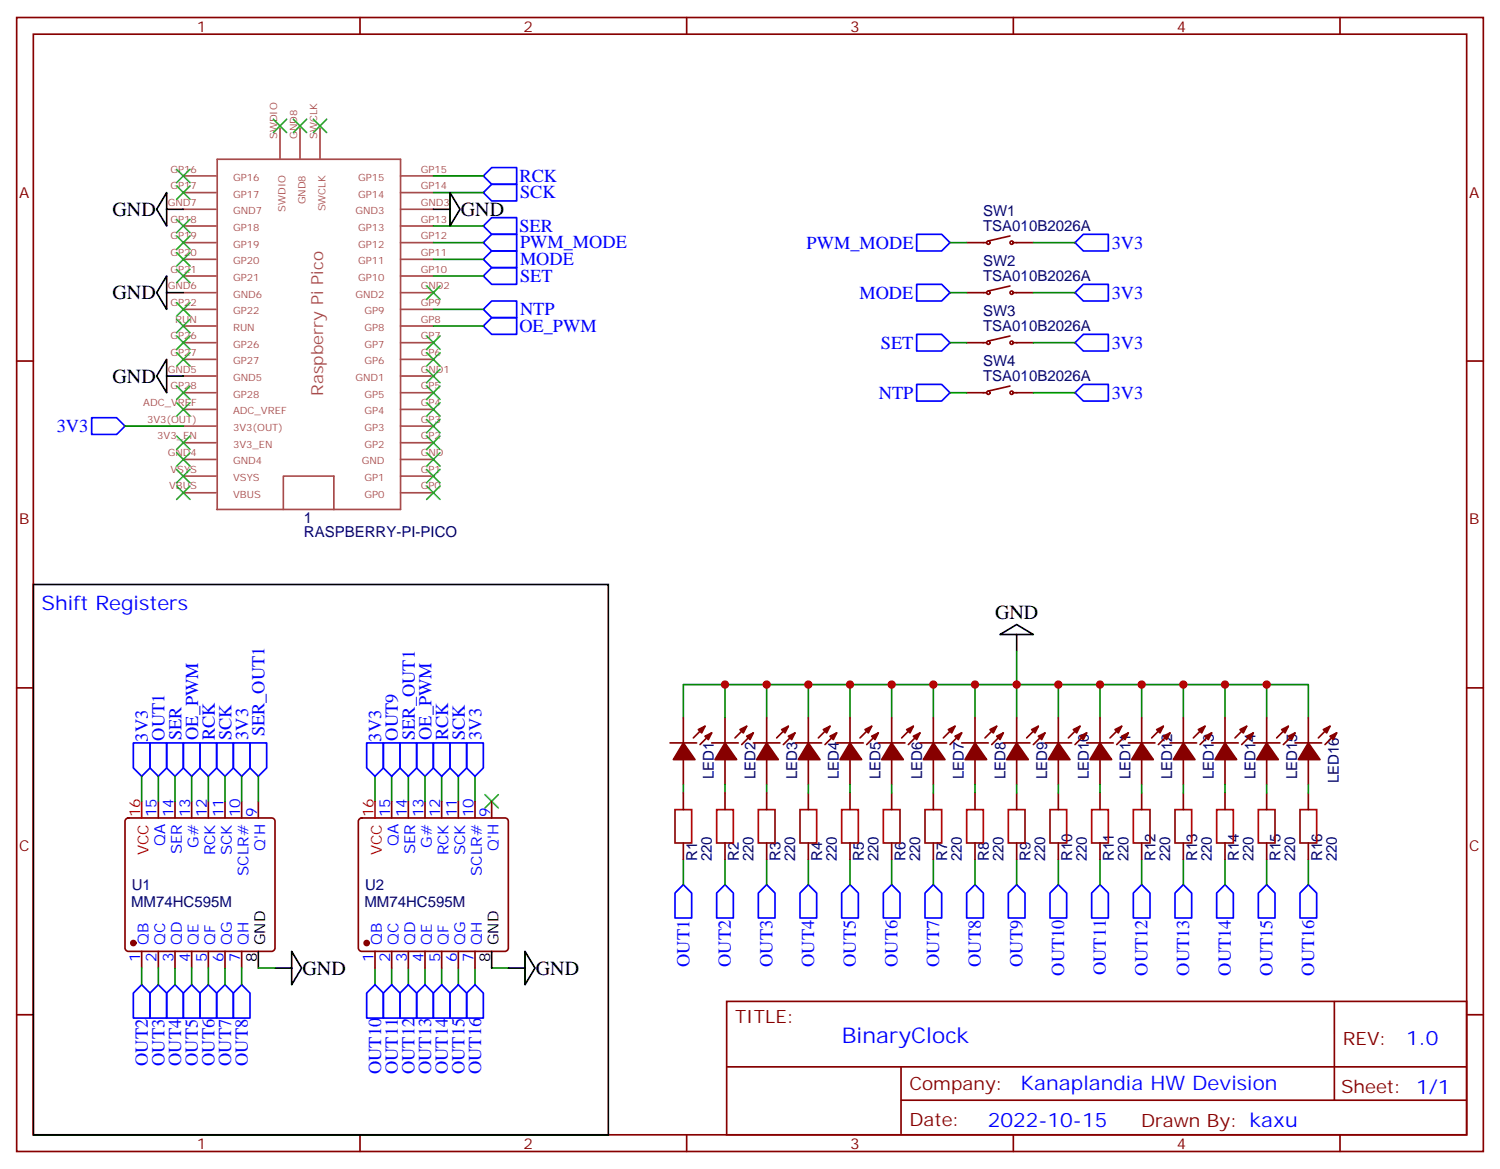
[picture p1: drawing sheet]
<svg xmlns="http://www.w3.org/2000/svg" width="317mm" height="247mm" viewBox="0 0 317 247" stroke-linecap="round" stroke-linejoin="round" font-family="sans-serif">
<g fill="none" stroke="#870000" stroke-width=".35">
<path d="M3.5 3.7h310.5v239.9h-310.5zM7.1 7.2h303.3v232.9h-303.3zM76.2 3.7v3.5M145.3 3.7v3.5M214.5 3.7v3.5M283.6 3.7v3.5M204.6 51.3h4.2M213.8 49.9l-4.6 1.1M214.5 51.3h4.2M3.5 76.4h3.6M204.6 61.9h4.2M204.6 72.5h4.2"/>
<path d="M213.8 60.5l-4.6 1.1M213.8 71.1l-4.6 1M214.5 61.9h4.2M214.5 72.5h4.2M310.4 76.4h3.6M204.6 83.1h4.2M213.8 81.7l-4.6 1M214.5 83.1h4.2M3.5 145.5h3.6M141.8 157.2h5.7M144.6 151.9v5.3M149.2 153.6l-2.4 2.5"/>
<path d="M150.6 157.2h5.7M150.6 155l-2.4 2.5M153.5 151.9v5.3M158 153.6l-2.4 2.5M159.5 157.2h5.6M159.5 155l-2.5 2.5M162.3 151.9v5.3M166.9 153.6l-2.5 2.5M168.3 157.2h5.6M168.3 155l-2.5 2.5M171.1 151.9v5.3M175.7 153.6l-2.5 2.5"/>
<path d="M177.1 157.2h5.6M177.1 155l-2.5 2.5M179.9 151.9v5.3M184.5 153.6l-2.5 2.5M185.9 157.2h5.7M185.9 155l-2.5 2.5M188.7 151.9v5.3M193.3 153.6l-2.4 2.5M194.7 157.2h5.7M194.7 155l-2.4 2.5M197.6 151.9v5.3M202.1 153.6l-2.4 2.5"/>
<path d="M203.6 157.2h5.6M203.6 155l-2.5 2.5M206.4 151.9v5.3M211 153.6l-2.5 2.5M212.4 157.2h5.6M212.4 155l-2.5 2.5M215.2 151.9v5.3M219.8 153.6l-2.5 2.5M221.2 157.2h5.6M221.2 155l-2.5 2.5M224 151.9v5.3M228.6 153.6l-2.5 2.5"/>
<path d="M230 157.2h5.7M230 155l-2.5 2.5M232.8 151.9v5.3M237.4 153.6l-2.5 2.5M238.8 157.2h5.7M238.8 155l-2.4 2.5M241.7 151.9v5.3M246.2 153.6l-2.4 2.5M247.6 157.2h5.7M247.6 155l-2.4 2.5M250.5 151.9v5.3M255.1 153.6l-2.5 2.5"/>
<path d="M256.5 157.2h5.6M256.5 155l-2.5 2.5M259.3 151.9v5.3M263.9 153.6l-2.5 2.5M265.3 157.2h5.6M265.3 155l-2.5 2.5M268.1 151.9v5.3M272.7 153.6l-2.5 2.5M274.1 157.2h5.7M274.1 155l-2.5 2.5M276.9 151.9v5.3M281.5 153.6l-2.5 2.5"/>
<path d="M282.9 155l-2.4 2.5M310.4 145.5h3.6M26.7 173.2l.5-.2h30.3a.71 .71 0 0 1 .7 .7v26.9a.76 .76 0 0 1-.7 .7h-30.3a.76 .76 0 0 1-.7-.7v-26.9zM33.5 169.5v3.5M37 169.5v3.5M40.6 169.5v3.5M44.1 169.5v3.5M47.6 169.5v3.5M51.2 169.5v3.5M54.7 169.5v3.5M76.1 173.2l.5-.2h30.3a.71 .71 0 0 1 .7 .7v26.9a.76 .76 0 0 1-.7 .7h-30.3a.76 .76 0 0 1-.8-.7v-26.9zM82.9 169.5v3.5"/>
<path d="M86.4 169.5v3.5M90 169.5v3.5M93.5 169.5v3.5M97 169.5v3.5M100.5 169.5v3.5M104.1 169.5v3.5M144.6 160.7v5.3M144.6 167.7v3.6M144.6 178.3v3.6M153.5 160.7v5.3M153.5 167.7v3.6M153.5 178.3v3.6"/>
<path d="M162.3 160.7v5.3M162.3 167.7v3.6M162.3 178.3v3.6M171.1 160.7v5.3M171.1 167.7v3.6M171.1 178.3v3.6M179.9 160.7v5.3M179.9 167.7v3.6M179.9 178.3v3.6M188.7 160.7v5.3M188.7 167.7v3.6M188.7 178.3v3.6"/>
<path d="M197.6 160.7v5.3M197.6 167.7v3.6M197.6 178.3v3.6M206.4 160.7v5.3M206.4 167.7v3.6M206.4 178.3v3.6M215.2 160.7v5.3M215.2 167.7v3.6M215.2 178.3v3.6M224 160.7v5.3M224 167.7v3.6M224 178.3v3.6"/>
<path d="M232.8 160.7v5.3M232.8 167.7v3.6M232.8 178.3v3.6M241.7 160.7v5.3M241.7 167.7v3.6M241.7 178.3v3.6M250.5 160.7v5.3M250.5 167.7v3.6M250.5 178.3v3.6M259.3 160.7v5.3M259.3 167.7v3.6M259.3 178.3v3.6"/>
<path d="M268.1 160.7v5.3M268.1 167.7v3.6M268.1 178.3v3.6M276.9 160.7v5.3M276.9 167.7v3.6M276.9 178.3v3.6M3.5 214.7h3.6M30 201.3v3.5M33.5 201.3v3.5M37 201.3v3.5M40.6 201.3v3.5M44.1 201.3v3.5"/>
<path d="M47.6 201.3v3.5M51.2 201.3v3.5M79.4 201.3v3.5M82.9 201.3v3.5M86.4 201.3v3.5M90 201.3v3.5M93.5 201.3v3.5M97 201.3v3.5M100.5 201.3v3.5M153.8 211.8h156.6v28.3h-156.6zM282.4 211.9v20.8M310.4 214.7h3.6"/>
<path d="M153.8 225.7h156.5M190.7 232.7h119.6M190.7 225.7v14.1M76.2 240.1v3.5M145.3 240.1v3.5M214.5 240.1v3.5M283.6 240.1v3.5"/>
<circle cx="209.2" cy="51.3" r=".35"/>
<circle cx="214.1" cy="51.3" r=".35"/>
<circle cx="209.2" cy="72.5" r=".35"/>
<circle cx="209.2" cy="61.9" r=".35"/>
<circle cx="214.1" cy="72.5" r=".35"/>
<circle cx="214.1" cy="61.9" r=".35"/>
<circle cx="209.2" cy="83.1" r=".35"/>
<circle cx="214.1" cy="83.1" r=".35"/>
</g>
<g fill="none" stroke="#a64a4a" stroke-width=".35">
<path d="M38.8 37.2h6.9M59.3 26.6v7M63.5 26.6v7M67.7 26.6v7M84.8 37.2h6.9M38.8 58.4h6.9M38.8 54.9h6.9M38.8 51.3h6.9M38.8 47.8h6.9M38.8 44.3h6.9M38.8 40.7h6.9M84.8 58.4h6.9"/>
<path d="M84.8 54.9h6.9M84.8 51.3h6.9M84.8 47.8h6.9M84.8 44.3h6.9M84.8 40.7h6.9M38.8 76h6.9M38.8 72.5h6.9M38.8 69h6.9M38.8 65.4h6.9M38.8 61.9h6.9M38.8 79.6h6.9M84.8 76h6.9"/>
<path d="M84.8 72.5h6.9M84.8 69h6.9M84.8 65.4h6.9M84.8 61.9h6.9M84.8 79.6h6.9M38.8 97.2h6.9M38.8 93.7h6.9M38.8 90.1h6.9M38.8 86.6h6.9M38.8 83.1h6.9M84.8 97.2h6.9M84.8 93.7h6.9"/>
<path d="M84.8 90.1h6.9M84.8 86.6h6.9M84.8 83.1h6.9M38.8 104.2h6.9M38.8 100.7h6.9M46 107.8v-74.1h38.8v74.1h-24.7M60 100.7v7.1h-14.1M60.1 100.7h10.6v7.1M84.8 104.2h6.9M84.8 100.7h6.9"/>
</g>
<g fill="none" stroke="#000" stroke-width=".35">
<path d="M35.3 58.4v7l-2.1-3.5zM35.3 40.7v7.1l-2.1-3.5zM35.3 44.3h3.5M91.7 44.3h3.5M95.2 40.7l2.2 3.6-2.2 3.5zM35.3 76v7.1l-2.1-3.5zM35.3 79.6h3.5M35.3 61.9h3.5M7.1 123.6h121.7v116.5h-121.7zM211.7 134.2l3.5-2.1 3.5 2.1zM215.2 134.2v3.6M54.7 201.3v3.5"/>
<path d="M58.2 204.8h3.5M61.7 201.3l2.2 3.5-2.2 3.5zM104.1 201.3v3.5M107.6 204.8h3.5M111.1 201.3l2.1 3.5-2.1 3.5z"/>
</g>
<g fill="none" stroke="#00f" stroke-width=".35">
<path d="M102.3 37.2l1.8-1.7h5.3v3.5h-5.3zM102.3 40.7l1.8-1.7h5.3v3.5h-5.3zM102.3 47.8l1.8-1.8h5.3v3.6h-5.3zM102.3 51.3l1.8-1.7h5.3v3.5h-5.3zM102.3 54.9l1.8-1.8h5.3v3.5h-5.3zM102.3 58.4l1.8-1.8h5.3v3.5h-5.3zM194 49.6h5.3l1.8 1.7-1.8 1.8h-5.3zM227.5 51.3l1.8-1.7h5.3v3.5h-5.3zM102.3 69l1.8-1.8h5.3v3.5h-5.3zM102.3 65.4l1.8-1.7h5.3v3.5h-5.3zM194 60.1h5.3l1.8 1.8-1.8 1.8h-5.3zM194 70.7h5.3l1.8 1.8-1.8 1.8h-5.3z"/>
<path d="M227.5 61.9l1.8-1.8h5.3v3.6h-5.3zM227.5 72.5l1.8-1.8h5.3v3.6h-5.3zM19.4 88.4h5.3l1.8 1.7-1.8 1.8h-5.3zM194 81.3h5.3l1.8 1.8-1.8 1.7h-5.3zM227.5 83.1l1.8-1.8h5.3v3.5h-5.3zM28.2 157.2h3.5v5.3l-1.7 1.7-1.8-1.7zM31.7 157.2h3.6v5.3l-1.8 1.7-1.8-1.7zM35.3 157.2h3.5v5.3l-1.8 1.7-1.7-1.7zM38.8 157.2h3.5v5.3l-1.7 1.7-1.8-1.7zM42.3 157.2h3.6v5.3l-1.8 1.7-1.8-1.7zM45.9 157.2h3.5v5.3l-1.8 1.7-1.7-1.7zM49.4 157.2h3.5v5.3l-1.7 1.7-1.8-1.7z"/>
<path d="M52.9 157.2h3.5v5.3l-1.7 1.7-1.8-1.7zM77.6 157.2h3.5v5.3l-1.7 1.7-1.8-1.7zM81.1 157.2h3.6v5.3l-1.8 1.7-1.8-1.7zM84.7 157.2h3.5v5.3l-1.8 1.7-1.7-1.7zM88.2 157.2h3.5v5.3l-1.7 1.7-1.8-1.7zM91.7 157.2h3.5v5.3l-1.7 1.7-1.8-1.7zM95.2 157.2h3.6v5.3l-1.8 1.7-1.8-1.7zM98.8 157.2h3.5v5.3l-1.8 1.7-1.7-1.7zM144.6 187.1l1.8 1.8v5.3h-3.5v-5.3zM153.5 187.1l1.7 1.8v5.3h-3.5v-5.3zM162.3 187.1l1.7 1.8v5.3h-3.5v-5.3zM171.1 187.1l1.8 1.8v5.3h-3.6v-5.3z"/>
<path d="M179.9 187.1l1.8 1.8v5.3h-3.5v-5.3zM188.7 187.1l1.8 1.8v5.3h-3.5v-5.3zM197.6 187.1l1.7 1.8v5.3h-3.5v-5.3zM206.4 187.1l1.7 1.8v5.3h-3.5v-5.3zM215.2 187.1l1.8 1.8v5.3h-3.6v-5.3zM224 187.1l1.8 1.8v5.3h-3.6v-5.3zM232.8 187.1l1.8 1.8v5.3h-3.5v-5.3zM241.7 187.1l1.7 1.8v5.3h-3.5v-5.3zM250.5 187.1l1.7 1.8v5.3h-3.5v-5.3zM259.3 187.1l1.8 1.8v5.3h-3.6v-5.3zM266.3 188.9l1.8-1.8 1.8 1.8v5.3h-3.6zM275.2 188.9l1.7-1.8 1.8 1.8v5.3h-3.5z"/>
<path d="M30 208.3l1.7 1.8v5.3h-3.5v-5.3zM33.5 208.3l1.8 1.8v5.3h-3.6v-5.3zM37 208.3l1.8 1.8v5.3h-3.5v-5.3zM40.6 208.3l1.7 1.8v5.3h-3.5v-5.3zM44.1 208.3l1.8 1.8v5.3h-3.6v-5.3zM47.6 208.3l1.8 1.8v5.3h-3.5v-5.3zM51.2 208.3l1.7 1.8v5.3h-3.5v-5.3zM79.4 208.3l1.7 1.8v5.3h-3.5v-5.3zM82.9 208.3l1.8 1.8v5.3h-3.6v-5.3zM86.4 208.3l1.8 1.8v5.3h-3.5v-5.3zM90 208.3l1.7 1.8v5.3h-3.5v-5.3zM93.5 208.3l1.7 1.8v5.3h-3.5v-5.3z"/>
<path d="M97 208.3l1.8 1.8v5.3h-3.6v-5.3zM100.5 208.3l1.8 1.8v5.3h-3.5v-5.3z"/>
</g>
<g fill="none" stroke="#3c3" stroke-width=".35">
<path d="M37.4 39.3l2.8 2.9M37.4 35.8l2.8 2.8M40.2 39.3l-2.8 2.9M40.2 35.8l-2.8 2.8M57.9 25.2l2.8 2.8M60.7 25.2l-2.8 2.8M62.1 25.2l2.8 2.8M64.9 25.2l-2.8 2.8M66.3 25.2l2.8 2.8M69.1 25.2l-2.8 2.8M37.4 57l2.8 2.8M37.4 53.4l2.8 2.9"/>
<path d="M37.4 49.9l2.8 2.8M37.4 46.4l2.8 2.8M40.2 57l-2.8 2.8M40.2 53.4l-2.8 2.9M40.2 49.9l-2.8 2.8M40.2 46.4l-2.8 2.8M37.4 74.6l2.8 2.8M37.4 71.1l2.8 2.8M37.4 67.6l2.8 2.8M37.4 64l2.8 2.9M40.2 74.6l-2.8 2.8M40.2 71.1l-2.8 2.8"/>
<path d="M40.2 67.6l-2.8 2.8M40.2 64l-2.8 2.9M90.3 74.6l2.8 2.8M90.3 71.1l2.8 2.8M90.3 60.5l2.8 2.8M90.3 78.1l2.8 2.9M93.1 74.6l-2.8 2.8M93.1 71.1l-2.8 2.8M93.1 60.5l-2.8 2.8M93.1 78.1l-2.8 2.9M37.4 99.3l2.8 2.8M37.4 92.3l2.8 2.8"/>
<path d="M37.4 85.2l2.8 2.8M37.4 81.7l2.8 2.8M37.4 95.8l2.8 2.8M40.2 99.3l-2.8 2.8M40.2 92.3l-2.8 2.8M40.2 85.2l-2.8 2.8M40.2 81.7l-2.8 2.8M40.2 95.8l-2.8 2.8M90.3 99.3l2.8 2.8M90.3 92.3l2.8 2.8M90.3 88.7l2.8 2.8M90.3 85.2l2.8 2.8"/>
<path d="M90.3 81.7l2.8 2.8M90.3 95.8l2.8 2.8M93.1 99.3l-2.8 2.8M93.1 92.3l-2.8 2.8M93.1 88.7l-2.8 2.8M93.1 85.2l-2.8 2.8M93.1 81.7l-2.8 2.8M93.1 95.8l-2.8 2.8M37.4 102.8l2.8 2.9M40.2 102.8l-2.8 2.9M90.3 102.8l2.8 2.9M93.1 102.8l-2.8 2.9"/>
<path d="M102.7 168.1l2.8 2.8M105.5 168.1l-2.8 2.8"/>
</g>
<g fill="none" stroke="#008700" stroke-width=".35">
<path d="M91.7 37.2h10.6M91.7 47.8h10.6M91.7 40.7h10.6M91.7 51.3h10.6M91.7 54.9h10.6M91.7 58.4h10.6M201.1 51.3h3.5M218.7 51.3h8.8M91.7 65.4h10.6M91.7 69h10.6M201.1 72.5h3.5M201.1 61.9h3.5"/>
<path d="M218.7 72.5h8.8M218.7 61.9h8.8M26.5 90.1h12.3M201.1 83.1h3.5M218.7 83.1h8.8M215.2 137.8v7h-70.6v7.1M153.5 144.8v7.1M162.3 144.8v7.1M171.1 144.8v7.1M179.9 144.8v7.1M188.7 144.8v7.1M197.6 144.8v7.1"/>
<path d="M206.4 144.8v7.1M215.2 151.9v-7.1h61.7v7.1M224 144.8v7.1M232.8 144.8v7.1M241.7 144.8v7.1M250.5 144.8v7.1M259.3 144.8v7.1M268.1 144.8v7.1M30 164.2v5.3M33.5 164.2v5.3M37 164.2v5.3M40.6 164.2v5.3"/>
<path d="M44.1 164.2v5.3M47.6 164.2v5.3M51.2 164.2v5.3M54.7 164.2v5.3M79.4 164.2v5.3M82.9 164.2v5.3M86.4 164.2v5.3M90 164.2v5.3M93.5 164.2v5.3M97 164.2v5.3M100.5 164.2v5.3M144.6 166v1.7"/>
<path d="M153.5 166v1.7M162.3 166v1.7M171.1 166v1.7M179.9 166v1.7M188.7 166v1.7M197.6 166v1.7M206.4 166v1.7M215.2 166v1.7M224 166v1.7M232.8 166v1.7M241.7 166v1.7M250.5 166v1.7"/>
<path d="M259.3 166v1.7M268.1 166v1.7M276.9 166v1.7M144.6 181.9v5.2M153.5 181.9v5.2M162.3 181.9v5.2M171.1 181.9v5.2M179.9 181.9v5.2M188.7 181.9v5.2M197.6 181.9v5.2M206.4 181.9v5.2M215.2 181.9v5.2"/>
<path d="M224 181.9v5.2M232.8 181.9v5.2M241.7 181.9v5.2M250.5 181.9v5.2M259.3 181.9v5.2M268.1 181.9v5.2M276.9 181.9v5.2M30 204.8v3.5M33.5 204.8v3.5M37 204.8v3.5M40.6 204.8v3.5M44.1 204.8v3.5"/>
<path d="M47.6 204.8v3.5M51.2 204.8v3.5M54.7 204.8h3.5M79.4 204.8v3.5M82.9 204.8v3.5M86.4 204.8v3.5M90 204.8v3.5M93.5 204.8v3.5M97 204.8v3.5M100.5 204.8v3.5M104.1 204.8h3.5"/>
</g>
<g fill="#870000" stroke="#870000" stroke-width=".35">
<path d="M280.1 154.3l1.4-.7-.7 1.4z"/>
<path d="M281.5 155.8l1.4-.8-.7 1.5z"/>
<path d="M276.9 157.2l2.5 3.5h-4.6z"/>
<path d="M147.8 154.3l1.4-.7-.7 1.4z"/>
<path d="M149.2 155.8l1.4-.8-.7 1.5z"/>
<path d="M144.6 157.2l2.5 3.5h-4.6z"/>
<path d="M156.6 154.3l1.4-.7-.7 1.4z"/>
<path d="M158 155.8l1.5-.8-.8 1.5z"/>
<path d="M153.5 157.2l2.4 3.5h-4.6z"/>
<path d="M165.5 154.3l1.4-.7-.7 1.4z"/>
<path d="M166.9 155.8l1.4-.8-.7 1.5z"/>
<path d="M162.3 157.2l2.4 3.5h-4.5z"/>
<path d="M174.3 154.3l1.4-.7-.7 1.4z"/>
<path d="M175.7 155.8l1.4-.8-.7 1.5z"/>
<path d="M171.1 157.2l2.5 3.5h-4.6z"/>
<path d="M183.1 154.3l1.4-.7-.7 1.4z"/>
<path d="M184.5 155.8l1.4-.8-.7 1.5z"/>
<path d="M179.9 157.2l2.5 3.5h-4.6z"/>
<path d="M191.9 154.3l1.4-.7-.7 1.4z"/>
<path d="M193.3 155.8l1.4-.8-.7 1.5z"/>
<path d="M188.7 157.2l2.5 3.5h-4.6z"/>
<path d="M200.7 154.3l1.4-.7-.7 1.4z"/>
<path d="M202.1 155.8l1.5-.8-.8 1.5z"/>
<path d="M197.6 157.2l2.4 3.5h-4.6z"/>
<path d="M209.5 154.3l1.5-.7-.7 1.4z"/>
<path d="M211 155.8l1.4-.8-.7 1.5z"/>
<path d="M206.4 157.2l2.4 3.5h-4.5z"/>
<path d="M218.4 154.3l1.4-.7-.7 1.4z"/>
<path d="M219.8 155.8l1.4-.8-.7 1.5z"/>
<path d="M215.2 157.2l2.5 3.5h-4.6z"/>
<path d="M227.2 154.3l1.4-.7-.7 1.4z"/>
<path d="M228.6 155.8l1.4-.8-.7 1.5z"/>
<path d="M224 157.2l2.5 3.5h-4.6z"/>
<path d="M236 154.3l1.4-.7-.7 1.4z"/>
<path d="M237.4 155.8l1.4-.8-.7 1.5z"/>
<path d="M232.8 157.2l2.5 3.5h-4.6z"/>
<path d="M244.8 154.3l1.4-.7-.7 1.4z"/>
<path d="M246.2 155.8l1.4-.8-.7 1.5z"/>
<path d="M241.7 157.2l2.4 3.5h-4.6z"/>
<path d="M253.6 154.3l1.5-.7-.7 1.4z"/>
<path d="M255.1 155.8l1.4-.8-.7 1.5z"/>
<path d="M250.5 157.2l2.4 3.5h-4.5z"/>
<path d="M262.5 154.3l1.4-.7-.7 1.4z"/>
<path d="M263.9 155.8l1.4-.8-.7 1.5z"/>
<path d="M259.3 157.2l2.5 3.5h-4.6z"/>
<path d="M271.3 154.3l1.4-.7-.7 1.4z"/>
<path d="M272.7 155.8l1.4-.8-.7 1.5z"/>
<path d="M268.1 157.2l2.5 3.5h-4.6z"/>
<circle cx="28.2" cy="199.5" r=".53"/>
<circle cx="77.6" cy="199.5" r=".53"/>
</g>
<path d="M30 169.5v3.5M79.4 169.5v3.5" fill="none" stroke="#f00" stroke-width=".35"/>
<g fill="none" stroke="#a10000" stroke-width=".35">
<path d="M142.9 171.3h3.5v7h-3.5zM151.7 171.3h3.5v7h-3.5zM160.5 171.3h3.5v7h-3.5zM169.3 171.3h3.6v7h-3.6zM178.2 171.3h3.5v7h-3.5zM187 171.3h3.5v7h-3.5zM195.8 171.3h3.5v7h-3.5zM204.6 171.3h3.5v7h-3.5zM213.4 171.3h3.6v7h-3.6zM222.2 171.3h3.6v7h-3.6zM231.1 171.3h3.5v7h-3.5zM239.9 171.3h3.5v7h-3.5z"/>
<path d="M248.7 171.3h3.5v7h-3.5zM257.5 171.3h3.6v7h-3.6zM266.3 171.3h3.6v7h-3.6zM275.2 171.3h3.5v7h-3.5z"/>
</g>
<g fill="#c00">
<circle cx="215.2" cy="144.8" r=".88"/>
<circle cx="268.1" cy="144.8" r=".88"/>
<circle cx="259.3" cy="144.8" r=".88"/>
<circle cx="250.5" cy="144.8" r=".88"/>
<circle cx="241.7" cy="144.8" r=".88"/>
<circle cx="232.8" cy="144.8" r=".88"/>
<circle cx="224" cy="144.8" r=".88"/>
<circle cx="206.4" cy="144.8" r=".88"/>
<circle cx="197.6" cy="144.8" r=".88"/>
<circle cx="188.7" cy="144.8" r=".88"/>
<circle cx="179.9" cy="144.8" r=".88"/>
<circle cx="171.1" cy="144.8" r=".88"/>
<circle cx="162.3" cy="144.8" r=".88"/>
<circle cx="153.5" cy="144.8" r=".88"/>
</g>
<text font-size="4.6" fill="#00f" x="178.2" y="220.7">BinaryClock</text>
<g font-size="4.2">
<text x="23.8" y="45.7">GND</text>
<text x="97.5" y="45.7">GND</text>
<text x="23.8" y="63.3">GND</text>
<text x="23.8" y="81">GND</text>
<text x="210.6" y="131">GND</text>
<text x="64" y="206.2">GND</text>
<text x="113.4" y="206.2">GND</text>
</g>
<g font-size="4.2" fill="#00f">
<text x="8.8" y="128.9">Shift Registers</text>
<text x="297.6" y="221.1">1.0</text>
<text x="216" y="230.7">Kanaplandia HW Devision</text>
<text x="209.1" y="238.5">2022-10-15</text>
</g>
<g font-size="3.9" fill="#00f">
<text x="110" y="38.4">RCK</text>
<text x="110.1" y="41.9">SCK</text>
<text x="109.9" y="49">SER</text>
<text x="110.1" y="52.5">PWM_MODE</text>
<text x="170.7" y="52.6">PWM_MODE</text>
<text x="235.3" y="52.6">3V3</text>
<text x="110.1" y="56.1">MODE</text>
<text x="110.1" y="59.6">SET</text>
<text x="181.9" y="63.2">MODE</text>
<text x="235.3" y="63.2">3V3</text>
<text x="109.9" y="70.3">OE_PWM</text>
<text x="110.1" y="66.6">NTP</text>
<text x="186.5" y="73.8">SET</text>
<text x="235.3" y="73.8">3V3</text>
<text x="186" y="84.3">NTP</text>
<text x="235.3" y="84.4">3V3</text>
<text x="12" y="91.4">3V3</text>
<text x="56" y="155.8" transform="rotate(-90 56 155.8)">SER_OUT1</text>
<text x="31.3" y="156.9" transform="rotate(-90 31.3 156.9)">3V3</text>
<text x="34.8" y="156.7" transform="rotate(-90 34.8 156.7)">OUT1</text>
<text x="38.4" y="156.5" transform="rotate(-90 38.4 156.5)">SER</text>
<text x="41.9" y="156.5" transform="rotate(-90 41.9 156.5)">OE_PWM</text>
<text x="45.5" y="156.6" transform="rotate(-90 45.5 156.6)">RCK</text>
<text x="49" y="156.6" transform="rotate(-90 49 156.6)">SCK</text>
<text x="52.5" y="156.5" transform="rotate(-90 52.5 156.5)">3V3</text>
<text x="80.6" y="156.9" transform="rotate(-90 80.6 156.9)">3V3</text>
<text x="84.2" y="156.7" transform="rotate(-90 84.2 156.7)">OUT9</text>
<text x="87.8" y="156.5" transform="rotate(-90 87.8 156.5)">SER_OUT1</text>
<text x="91.3" y="156.5" transform="rotate(-90 91.3 156.5)">OE_PWM</text>
<text x="94.8" y="156.6" transform="rotate(-90 94.8 156.6)">RCK</text>
<text x="98.4" y="156.6" transform="rotate(-90 98.4 156.6)">SCK</text>
<text x="101.9" y="156.5" transform="rotate(-90 101.9 156.5)">3V3</text>
<text x="145.9" y="204.5" transform="rotate(-90 145.9 204.5)">OUT1</text>
<text x="154.7" y="204.5" transform="rotate(-90 154.7 204.5)">OUT2</text>
<text x="163.5" y="204.5" transform="rotate(-90 163.5 204.5)">OUT3</text>
<text x="172.3" y="204.5" transform="rotate(-90 172.3 204.5)">OUT4</text>
<text x="181.1" y="204.5" transform="rotate(-90 181.1 204.5)">OUT5</text>
<text x="189.9" y="204.5" transform="rotate(-90 189.9 204.5)">OUT6</text>
<text x="198.8" y="204.5" transform="rotate(-90 198.8 204.5)">OUT7</text>
<text x="207.6" y="204.5" transform="rotate(-90 207.6 204.5)">OUT8</text>
<text x="216.4" y="204.5" transform="rotate(-90 216.4 204.5)">OUT9</text>
<text x="225.2" y="206.4" transform="rotate(-90 225.2 206.4)">OUT10</text>
<text x="234" y="206.3" transform="rotate(-90 234 206.3)">OUT11</text>
<text x="242.9" y="206.4" transform="rotate(-90 242.9 206.4)">OUT12</text>
<text x="251.7" y="206.4" transform="rotate(-90 251.7 206.4)">OUT13</text>
<text x="260.5" y="206.4" transform="rotate(-90 260.5 206.4)">OUT14</text>
<text x="269.3" y="206.4" transform="rotate(-90 269.3 206.4)">OUT15</text>
<text x="278.1" y="206.4" transform="rotate(-90 278.1 206.4)">OUT16</text>
<text x="31.3" y="225.5" transform="rotate(-90 31.3 225.5)">OUT2</text>
<text x="34.8" y="225.5" transform="rotate(-90 34.8 225.5)">OUT3</text>
<text x="38.4" y="225.5" transform="rotate(-90 38.4 225.5)">OUT4</text>
<text x="41.9" y="225.5" transform="rotate(-90 41.9 225.5)">OUT5</text>
<text x="45.4" y="225.5" transform="rotate(-90 45.4 225.5)">OUT6</text>
<text x="49" y="225.5" transform="rotate(-90 49 225.5)">OUT7</text>
<text x="52.5" y="225.5" transform="rotate(-90 52.5 225.5)">OUT8</text>
<text x="80.7" y="227.2" transform="rotate(-90 80.7 227.2)">OUT10</text>
<text x="84.2" y="227.2" transform="rotate(-90 84.2 227.2)">OUT11</text>
<text x="87.7" y="227.2" transform="rotate(-90 87.7 227.2)">OUT12</text>
<text x="91.3" y="227.2" transform="rotate(-90 91.3 227.2)">OUT13</text>
<text x="94.8" y="227.2" transform="rotate(-90 94.8 227.2)">OUT14</text>
<text x="98.3" y="227.2" transform="rotate(-90 98.3 227.2)">OUT15</text>
<text x="101.9" y="227.2" transform="rotate(-90 101.9 227.2)">OUT16</text>
</g>
<g font-size="3.9" fill="#800">
<text x="155.6" y="216.4">TITLE:</text>
<text x="284.2" y="221.1">REV:</text>
<text x="192.5" y="230.6">Company:</text>
<text x="283.9" y="231.2">Sheet: 1/1</text>
<text x="192.5" y="238.3">Date:</text>
<text x="241.5" y="238.4">Drawn By: kaxu</text>
</g>
<text font-size="3.5" fill="#a54b4b" x="68.4" y="83.8" transform="rotate(-90 68.4 83.8)">Raspberry Pi Pico</text>
<g font-size="3.2" fill="#800">
<text x="41.6" y="6.7">1</text>
<text x="110.8" y="6.7">2</text>
<text x="179.9" y="6.7">3</text>
<text x="249.1" y="6.7">4</text>
<text x="4.1" y="41.8">A</text>
<text x="311" y="41.8">A</text>
<text x="4.1" y="110.9">B</text>
<text x="311" y="110.9">B</text>
<text x="4.1" y="180.1">C</text>
<text x="311" y="180.1">C</text>
<text x="41.6" y="243.1">1</text>
<text x="110.8" y="243.1">2</text>
<text x="179.9" y="243.1">3</text>
<text x="249.1" y="243.1">4</text>
</g>
<g font-size="3.2" fill="#000080">
<text x="208.1" y="45.7">SW1</text>
<text x="208.1" y="48.9">TSA010B2026A</text>
<text x="208.1" y="59.4">TSA010B2026A</text>
<text x="208.1" y="56.3">SW2</text>
<text x="208.1" y="70">TSA010B2026A</text>
<text x="208.1" y="66.9">SW3</text>
<text x="208.1" y="77.4">SW4</text>
<text x="208.1" y="80.6">TSA010B2026A</text>
<text x="64.3" y="113.5">RASPBERRY-PI-PICO</text>
<text x="64.3" y="110.6">1</text>
<text x="151.1" y="164.8" transform="rotate(-90 151.1 164.8)">LED1</text>
<text x="159.9" y="164.8" transform="rotate(-90 159.9 164.8)">LED2</text>
<text x="168.7" y="164.8" transform="rotate(-90 168.7 164.8)">LED3</text>
<text x="177.5" y="164.8" transform="rotate(-90 177.5 164.8)">LED4</text>
<text x="186.3" y="164.8" transform="rotate(-90 186.3 164.8)">LED5</text>
<text x="195.2" y="164.8" transform="rotate(-90 195.2 164.8)">LED6</text>
<text x="204" y="164.8" transform="rotate(-90 204 164.8)">LED7</text>
<text x="212.8" y="164.8" transform="rotate(-90 212.8 164.8)">LED8</text>
<text x="221.6" y="164.8" transform="rotate(-90 221.6 164.8)">LED9</text>
<text x="230.4" y="164.8" transform="rotate(-90 230.4 164.8)">LED10</text>
<text x="239.3" y="164.8" transform="rotate(-90 239.3 164.8)">LED11</text>
<text x="248.1" y="164.8" transform="rotate(-90 248.1 164.8)">LED12</text>
<text x="256.9" y="164.8" transform="rotate(-90 256.9 164.8)">LED13</text>
<text x="265.7" y="164.8" transform="rotate(-90 265.7 164.8)">LED14</text>
<text x="274.5" y="164.8" transform="rotate(-90 274.5 164.8)">LED15</text>
<text x="283.4" y="165.7" transform="rotate(-90 283.4 165.7)">LED16</text>
<text x="147.6" y="182.2" transform="rotate(-90 147.6 182.2)">R1</text>
<text x="150.7" y="182.2" transform="rotate(-90 150.7 182.2)">220</text>
<text x="156.4" y="182.2" transform="rotate(-90 156.4 182.2)">R2</text>
<text x="159.5" y="182.2" transform="rotate(-90 159.5 182.2)">220</text>
<text x="165.2" y="182.2" transform="rotate(-90 165.2 182.2)">R3</text>
<text x="168.3" y="182.2" transform="rotate(-90 168.3 182.2)">220</text>
<text x="174" y="182.2" transform="rotate(-90 174 182.2)">R4</text>
<text x="177.2" y="182.2" transform="rotate(-90 177.2 182.2)">220</text>
<text x="182.9" y="182.2" transform="rotate(-90 182.9 182.2)">R5</text>
<text x="186" y="182.2" transform="rotate(-90 186 182.2)">220</text>
<text x="191.7" y="182.2" transform="rotate(-90 191.7 182.2)">R6</text>
<text x="194.8" y="182.2" transform="rotate(-90 194.8 182.2)">220</text>
<text x="200.5" y="182.2" transform="rotate(-90 200.5 182.2)">R7</text>
<text x="203.6" y="182.2" transform="rotate(-90 203.6 182.2)">220</text>
<text x="209.3" y="182.2" transform="rotate(-90 209.3 182.2)">R8</text>
<text x="212.4" y="182.2" transform="rotate(-90 212.4 182.2)">220</text>
<text x="218.1" y="182.2" transform="rotate(-90 218.1 182.2)">R9</text>
<text x="221.3" y="182.2" transform="rotate(-90 221.3 182.2)">220</text>
<text x="227" y="182.2" transform="rotate(-90 227 182.2)">R10</text>
<text x="230.1" y="182.2" transform="rotate(-90 230.1 182.2)">220</text>
<text x="235.8" y="182.2" transform="rotate(-90 235.8 182.2)">R11</text>
<text x="238.9" y="182.2" transform="rotate(-90 238.9 182.2)">220</text>
<text x="244.6" y="182.2" transform="rotate(-90 244.6 182.2)">R12</text>
<text x="247.7" y="182.2" transform="rotate(-90 247.7 182.2)">220</text>
<text x="253.4" y="182.2" transform="rotate(-90 253.4 182.2)">R13</text>
<text x="256.5" y="182.2" transform="rotate(-90 256.5 182.2)">220</text>
<text x="262.2" y="182.2" transform="rotate(-90 262.2 182.2)">R14</text>
<text x="265.4" y="182.2" transform="rotate(-90 265.4 182.2)">220</text>
<text x="271" y="182.2" transform="rotate(-90 271 182.2)">R15</text>
<text x="274.2" y="182.2" transform="rotate(-90 274.2 182.2)">220</text>
<text x="279.9" y="182.2" transform="rotate(-90 279.9 182.2)">R16</text>
<text x="283" y="182.2" transform="rotate(-90 283 182.2)">220</text>
<text x="27.7" y="191.9">MM74HC595M</text>
<text x="27.9" y="188.3">U1</text>
<text x="77.1" y="191.9">MM74HC595M</text>
<text x="77.3" y="188.3">U2</text>
</g>
<g font-size="3.2" fill="#f00">
<text x="29.6" y="172.9" transform="rotate(-90 29.6 172.9)">16</text>
<text x="79" y="172.9" transform="rotate(-90 79 172.9)">16</text>
<text x="31.4" y="180.9" transform="rotate(-90 31.4 180.9)">VCC</text>
<text x="80.8" y="180.9" transform="rotate(-90 80.8 180.9)">VCC</text>
</g>
<g font-size="3.2" fill="#00f">
<text x="33.2" y="172.9" transform="rotate(-90 33.2 172.9)">15</text>
<text x="36.7" y="172.9" transform="rotate(-90 36.7 172.9)">14</text>
<text x="40.2" y="172.9" transform="rotate(-90 40.2 172.9)">13</text>
<text x="43.7" y="172.9" transform="rotate(-90 43.7 172.9)">12</text>
<text x="47.3" y="172.9" transform="rotate(-90 47.3 172.9)">11</text>
<text x="50.8" y="172.9" transform="rotate(-90 50.8 172.9)">10</text>
<text x="54.3" y="172.9" transform="rotate(-90 54.3 172.9)">9</text>
<text x="82.5" y="172.9" transform="rotate(-90 82.5 172.9)">15</text>
<text x="86.1" y="172.9" transform="rotate(-90 86.1 172.9)">14</text>
<text x="89.6" y="172.9" transform="rotate(-90 89.6 172.9)">13</text>
<text x="93.1" y="172.9" transform="rotate(-90 93.1 172.9)">12</text>
<text x="96.7" y="172.9" transform="rotate(-90 96.7 172.9)">11</text>
<text x="100.2" y="172.9" transform="rotate(-90 100.2 172.9)">10</text>
<text x="103.7" y="172.9" transform="rotate(-90 103.7 172.9)">9</text>
<text x="34.9" y="179" transform="rotate(-90 34.9 179)">QA</text>
<text x="42" y="179.4" transform="rotate(-90 42 179.4)">G#</text>
<text x="84.3" y="179" transform="rotate(-90 84.3 179)">QA</text>
<text x="91.4" y="179.4" transform="rotate(-90 91.4 179.4)">G#</text>
<text x="38.5" y="180.7" transform="rotate(-90 38.5 180.7)">SER</text>
<text x="45.5" y="181" transform="rotate(-90 45.5 181)">RCK</text>
<text x="49" y="180.9" transform="rotate(-90 49 180.9)">SCK</text>
<text x="52.6" y="185.3" transform="rotate(-90 52.6 185.3)">SCLR#</text>
<text x="56.1" y="180.1" transform="rotate(-90 56.1 180.1)">Q'H</text>
<text x="87.8" y="180.7" transform="rotate(-90 87.8 180.7)">SER</text>
<text x="94.9" y="181" transform="rotate(-90 94.9 181)">RCK</text>
<text x="98.4" y="180.9" transform="rotate(-90 98.4 180.9)">SCK</text>
<text x="102" y="185.3" transform="rotate(-90 102 185.3)">SCLR#</text>
<text x="105.5" y="180.1" transform="rotate(-90 105.5 180.1)">Q'H</text>
<text x="29.6" y="203.5" transform="rotate(-90 29.6 203.5)">1</text>
<text x="31.4" y="200" transform="rotate(-90 31.4 200)">QB</text>
<text x="33.2" y="203.5" transform="rotate(-90 33.2 203.5)">2</text>
<text x="34.9" y="200" transform="rotate(-90 34.9 200)">QC</text>
<text x="36.7" y="203.5" transform="rotate(-90 36.7 203.5)">3</text>
<text x="38.5" y="200" transform="rotate(-90 38.5 200)">QD</text>
<text x="40.2" y="203.5" transform="rotate(-90 40.2 203.5)">4</text>
<text x="42" y="200" transform="rotate(-90 42 200)">QE</text>
<text x="43.7" y="203.5" transform="rotate(-90 43.7 203.5)">5</text>
<text x="45.5" y="200" transform="rotate(-90 45.5 200)">QF</text>
<text x="47.3" y="203.5" transform="rotate(-90 47.3 203.5)">6</text>
<text x="49" y="200" transform="rotate(-90 49 200)">QG</text>
<text x="50.8" y="203.5" transform="rotate(-90 50.8 203.5)">7</text>
<text x="52.6" y="200" transform="rotate(-90 52.6 200)">QH</text>
<text x="79" y="203.5" transform="rotate(-90 79 203.5)">1</text>
<text x="80.8" y="200" transform="rotate(-90 80.8 200)">QB</text>
<text x="82.5" y="203.5" transform="rotate(-90 82.5 203.5)">2</text>
<text x="84.3" y="200" transform="rotate(-90 84.3 200)">QC</text>
<text x="86.1" y="203.5" transform="rotate(-90 86.1 203.5)">3</text>
<text x="87.8" y="200" transform="rotate(-90 87.8 200)">QD</text>
<text x="89.6" y="203.5" transform="rotate(-90 89.6 203.5)">4</text>
<text x="91.4" y="200" transform="rotate(-90 91.4 200)">QE</text>
<text x="93.1" y="203.5" transform="rotate(-90 93.1 203.5)">5</text>
<text x="94.9" y="200" transform="rotate(-90 94.9 200)">QF</text>
<text x="96.7" y="203.5" transform="rotate(-90 96.7 203.5)">6</text>
<text x="98.4" y="200" transform="rotate(-90 98.4 200)">QG</text>
<text x="100.2" y="203.5" transform="rotate(-90 100.2 203.5)">7</text>
<text x="102" y="200" transform="rotate(-90 102 200)">QH</text>
</g>
<g font-size="3.2">
<text x="54.3" y="203.5" transform="rotate(-90 54.3 203.5)">8</text>
<text x="56.1" y="200" transform="rotate(-90 56.1 200)">GND</text>
<text x="103.7" y="203.5" transform="rotate(-90 103.7 203.5)">8</text>
<text x="105.5" y="200" transform="rotate(-90 105.5 200)">GND</text>
</g>
<g font-size="2.1" fill="#a54b4b">
<text x="58.7" y="29.4" transform="rotate(-90 58.7 29.4)">SWDIO</text>
<text x="62.9" y="29.4" transform="rotate(-90 62.9 29.4)">GND8</text>
<text x="67.2" y="29.4" transform="rotate(-90 67.2 29.4)">SWCLK</text>
<text x="36.1" y="40.1">GP17</text>
<text x="36.1" y="36.5">GP16</text>
<text x="49.3" y="41.8">GP17</text>
<text x="49.3" y="38.3">GP16</text>
<text x="75.8" y="41.8">GP14</text>
<text x="75.8" y="38.3">GP15</text>
<text x="89.1" y="40.1">GP14</text>
<text x="89.1" y="36.5">GP15</text>
<text x="35.5" y="43.6">GND7</text>
<text x="36.1" y="47.1">GP18</text>
<text x="49.3" y="45.3">GND7</text>
<text x="60.4" y="44.8" transform="rotate(-90 60.4 44.8)">SWDIO</text>
<text x="64.7" y="43.3" transform="rotate(-90 64.7 43.3)">GND8</text>
<text x="68.9" y="44.7" transform="rotate(-90 68.9 44.7)">SWCLK</text>
<text x="75.2" y="45.3">GND3</text>
<text x="89.1" y="47.1">GP13</text>
<text x="89.1" y="43.6">GND3</text>
<text x="36.1" y="50.6">GP19</text>
<text x="49.3" y="52.4">GP19</text>
<text x="49.3" y="48.8">GP18</text>
<text x="75.8" y="52.4">GP12</text>
<text x="75.8" y="48.8">GP13</text>
<text x="89.1" y="50.6">GP12</text>
<text x="36.1" y="57.7">GP21</text>
<text x="36.1" y="54.2">GP20</text>
<text x="49.3" y="59.4">GP21</text>
<text x="49.3" y="55.9">GP20</text>
<text x="75.8" y="59.4">GP10</text>
<text x="75.8" y="55.9">GP11</text>
<text x="89.1" y="57.7">GP10</text>
<text x="89.1" y="54.2">GP11</text>
<text x="35.5" y="61.2">GND6</text>
<text x="36.1" y="64.7">GP22</text>
<text x="49.3" y="63">GND6</text>
<text x="75.2" y="63">GND2</text>
<text x="89.1" y="64.7">GP9</text>
<text x="89.1" y="61.2">GND2</text>
<text x="36.1" y="71.8">GP26</text>
<text x="37.1" y="68.3">RUN</text>
<text x="49.3" y="70">RUN</text>
<text x="49.3" y="66.5">GP22</text>
<text x="77.2" y="70">GP8</text>
<text x="77.2" y="66.5">GP9</text>
<text x="89.1" y="71.8">GP7</text>
<text x="89.1" y="68.3">GP8</text>
<text x="36.1" y="75.3">GP27</text>
<text x="49.3" y="77.1">GP27</text>
<text x="49.3" y="73.5">GP26</text>
<text x="77.2" y="77.1">GP6</text>
<text x="77.2" y="73.5">GP7</text>
<text x="89.1" y="75.3">GP6</text>
<text x="35.5" y="78.9">GND5</text>
<text x="36.1" y="82.4">GP28</text>
<text x="49.3" y="80.6">GND5</text>
<text x="75.2" y="80.6">GND1</text>
<text x="89.1" y="82.4">GP5</text>
<text x="89.1" y="78.9">GND1</text>
<text x="30.3" y="85.9">ADC_VREF</text>
<text x="31.1" y="89.4">3V3(OUT)</text>
<text x="49.3" y="87.6">ADC_VREF</text>
<text x="49.3" y="84.1">GP28</text>
<text x="77.2" y="87.6">GP4</text>
<text x="77.2" y="84.1">GP5</text>
<text x="89.1" y="89.4">GP3</text>
<text x="89.1" y="85.9">GP4</text>
<text x="33.3" y="93">3V3_EN</text>
<text x="49.3" y="94.7">3V3_EN</text>
<text x="49.3" y="91.2">3V3(OUT)</text>
<text x="77.2" y="94.7">GP2</text>
<text x="77.2" y="91.2">GP3</text>
<text x="89.1" y="93">GP2</text>
<text x="35.5" y="96.5">GND4</text>
<text x="36.1" y="100">VSYS</text>
<text x="49.3" y="101.8">VSYS</text>
<text x="49.3" y="98.2">GND4</text>
<text x="76.6" y="98.2">GND</text>
<text x="77.2" y="101.8">GP1</text>
<text x="89.1" y="100">GP1</text>
<text x="89.1" y="96.5">GND</text>
<text x="35.8" y="103.6">VBUS</text>
<text x="49.3" y="105.3">VBUS</text>
<text x="77.2" y="105.3">GP0</text>
<text x="89.1" y="103.6">GP0</text>
</g>
</svg>
